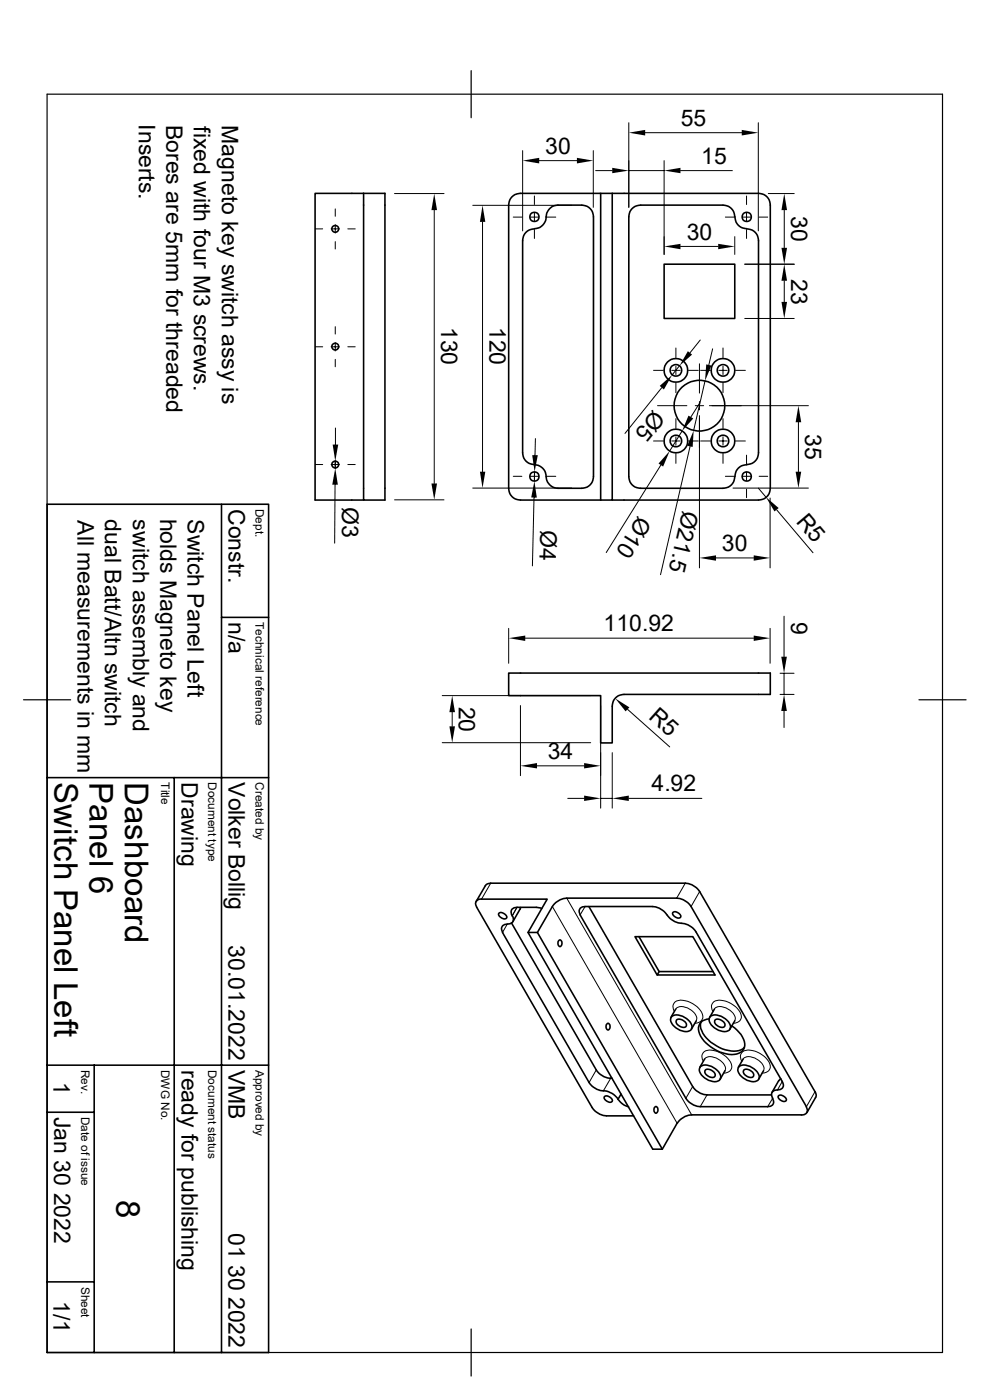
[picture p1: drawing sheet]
<svg xmlns="http://www.w3.org/2000/svg" width="210mm" height="297mm" viewBox="0 0 210 297" stroke-linecap="round" stroke-linejoin="round" font-family="sans-serif">
<g fill="none" stroke="#000" stroke-width=".34">
<path d="M77.1 41h4.6v65.1h-4.6zM77.1 41h-10.3v65.1h10.3M108.6 41.7l.7-.4 1.1-.3h17v65.1h-17a2.46 2.46 0 0 1-2.5-2.5v-60.1l.3-1.1zM113.4 48.6a2.46 2.46 0 0 0-2.5 2.5v45a2.46 2.46 0 0 0 2.5 2.5M115.9 46a2.53 2.53 0 0 1 2.5-2.5h5a2.46 2.46 0 0 1 2.5 2.5v55.1a2.46 2.46 0 0 1-2.5 2.5h-5a2.62 2.62 0 0 1-2.6-2.8 2.5 2.5 0 0 0-2.4-2.2M115.9 46v.1M115.9 46.1a2.53 2.53 0 0 1-2.5 2.4M127.4 41h2.5M129.9 41h31a2.46 2.46 0 0 1 2.5 2.5v60.1a2.46 2.46 0 0 1-2.5 2.5h-31M129.9 41v65.1h-2.5M140.9 56h15v11.6h-15zM155.9 46a2.46 2.46 0 0 0-2.5-2.5h-17.5a2.46 2.46 0 0 0-2.5 2.5v55.1a2.46 2.46 0 0 0 2.5 2.5h17.5a2.46 2.46 0 0 0 2.5-2.5"/>
<path d="M155.9 46a2.46 2.46 0 0 0 2.5 2.5M158.4 48.6a2.46 2.46 0 0 1 2.5 2.5v45a2.46 2.46 0 0 1-2.5 2.5M158.4 98.6a2.46 2.46 0 0 0-2.5 2.5M10 107h47v179.9h-47zM47 107v179.9M47 131h10M107.9 142.8h55.5v4.5h-31a2.46 2.46 0 0 0-2.5 2.5v7.8h-2.5v-10h-19.5zM10 165h47M37 165v121.9M101 191.3l2.1-3.6 1-.3h41.3a4.1 4.1 0 0 1 3 1.7l24.6 42.7 .1 .9-1.9 3.3M102.2 190.8h13.9l-4.1 7 26.5 46h2l-26.5-46 3.2-5.5a4.1 4.1 0 0 1 3-1.8h23.4a4.1 4.1 0 0 1 3 1.8l24.5 42.5M102.2 190.7a1.09 1.09 0 0 0-1.2 .5 1.09 1.09 0 0 0 .1 1.3l24.5 42.4a4.1 4.1 0 0 0 3.1 1.8h5.7"/>
<path d="M105.9 193.7a1.23 1.23 0 0 1 1.6 1 1.15 1.15 0 0 1-1.7-.9zM106.6 197.8l18.4 31.9a4.1 4.1 0 0 0 3 1.7M108.5 195.8l18 31.2a4.1 4.1 0 0 0 3 1.8M108.7 194.3a1.08 1.08 0 0 1 .1 1.2 1.08 1.08 0 0 1-1.1 .5 1.09 1.09 0 0 0-1.2 .6 1.09 1.09 0 0 0 .1 1.2M110.4 192.5l-1.6 3M112 197.8h2M114.9 192.7l-1.1-.2h-4.1a1.06 1.06 0 0 0-1.2 .5 1.06 1.06 0 0 0 .2 1.2M118.5 199.6l.2-.2a.69 .69 0 0 1 .5 .7 .69 .69 0 0 1-.5 .7l-.3-.6zM123.1 194.1l22.4 38.9a4.1 4.1 0 0 0 3 1.8h14.4a1.09 1.09 0 0 0 1.1-.6 1.09 1.09 0 0 0-.1-1.2M123.1 194.1a1.09 1.09 0 0 1-.1-1.2 1.09 1.09 0 0 1 1.1-.6h14.3a4.6 4.6 0 0 1 3.5 2.3 4.7 4.7 0 0 0 3.3 1.4 4.2 4.2 0 0 1 2.4 1.7l18.3 31.7a1.09 1.09 0 0 1 .2 1.3 1.09 1.09 0 0 1-1.2 .5 1.09 1.09 0 0 0-1.1 .6 1.09 1.09 0 0 0 .1 1.2M124.9 192.3l22 38.2a4.1 4.1 0 0 0 3.1 1.8h13.7M135.6 198.7l4.2 7.4h11.5"/>
<path d="M142.8 193.5a1.23 1.23 0 0 1 1.6 1.1 1.15 1.15 0 0 1-1.7-1zM128.7 217.3l.2-.2a.69 .69 0 0 1 .5 .7 .69 .69 0 0 1-.5 .7l-.3-.6zM139.8 206.1l-.4 .7h12.3l-4.7-8.1h-12.3l4.7 8.1M142.5 215.6a3.3 3.3 0 0 1 4.3 2.2 1.34 1.34 0 0 1-2.1 .9 3 3 0 0 1-2.4-2.6zM143.3 214.1l-1 1.8M143.6 216.3a1.49 1.49 0 0 1 2 1.4 1.38 1.38 0 0 1-2.1-.6l-.1-.4zM147.7 216.6l-1 1.7M148.7 216.9a4.7 4.7 0 0 0 2.7 4.6 6.7 6.7 0 0 0 5.8 1.2l.7-.5M150.4 216.2a2.24 2.24 0 0 0-2.1 1.2 2.24 2.24 0 0 0 .3 2.4 8.1 8.1 0 0 0 7.7 3.8 2.2 2.2 0 0 0 1.2-3.6l-1.2-1.5-1.1-.9M150.7 215.6a3.3 3.3 0 0 1 4.3 2.2 1.34 1.34 0 0 1-2.1 .9 3 3 0 0 1-2.4-2.6zM151.6 214.1l-1.1 1.8M151.8 216.3a1.49 1.49 0 0 1 2 1.4 1.38 1.38 0 0 1-2.1-.6l-.1-.4z"/>
<path d="M155.9 216.6l-1 1.7M10 236h10M10 226h47M20 226v60.9M128 231.4a4 4 0 0 1 3.1 1.8M128.3 232.6a1.23 1.23 0 0 1 1.6 1 1.15 1.15 0 0 1-1.7-.9zM129.5 228.7l.3 .1M131.1 233.2a4 4 0 0 0 2.2 1.6M131.7 232.1l-.6 1.1M138.9 234.9l.1-.1a.69 .69 0 0 1 .6 .7 .69 .69 0 0 1-.6 .6l-.3-.5zM143.6 238.3l-3.1 5.5M148.6 226.2a3.3 3.3 0 0 1 4.3 2.2 1.34 1.34 0 0 1-2.1 .9 3 3 0 0 1-2.4-2.6z"/>
<path d="M149.5 224.7l-1 1.7M149.7 226.9a1.49 1.49 0 0 1 2 1.4 1.38 1.38 0 0 1-2.1-.6l-.1-.4zM153.8 227.2l-1 1.7M156.8 226.2a3.3 3.3 0 0 1 4.3 2.2 1.34 1.34 0 0 1-2.1 .9 3 3 0 0 1-2.5-2.6zM157.6 224.7l-1 1.7M157.9 226.9a1.49 1.49 0 0 1 2 1.4 1.38 1.38 0 0 1-2.1-.6l-.1-.4zM162 227.2l-1 1.7M165.2 232.4a1.23 1.23 0 0 1 1.6 1.1 1.15 1.15 0 0 1-1.7-1zM165.7 228.9l-.5 .4-1.4 2.4M171 234.8a1.09 1.09 0 0 1 .1 1.2 1.09 1.09 0 0 1-1.1 .6l-23.3-.1a4.1 4.1 0 0 0-3 1.8M10 271.9h10"/>
<circle cx="71.1" cy="48.6" r=".72"/>
<circle cx="113.4" cy="46" r=".98"/>
<circle cx="158.4" cy="46" r=".98"/>
<circle cx="71.1" cy="73.5" r=".72"/>
<circle cx="143.4" cy="78.6" r="2.51"/>
<circle cx="143.4" cy="78.6" r="1.22"/>
<circle cx="153.4" cy="78.6" r="2.51"/>
<circle cx="153.4" cy="78.6" r="1.22"/>
<circle cx="71.1" cy="98.6" r=".72"/>
<circle cx="143.4" cy="93.6" r="2.51"/>
<circle cx="143.4" cy="93.6" r="1.22"/>
<circle cx="148.4" cy="86.1" r="5.4"/>
<circle cx="153.4" cy="93.6" r="2.51"/>
<circle cx="153.4" cy="93.6" r="1.22"/>
<circle cx="113.4" cy="101.1" r=".98"/>
<circle cx="158.4" cy="101.1" r=".98"/>
</g>
<g fill="none" stroke="#000" stroke-width=".21">
<path d="M110.9 32v17M114.4 34.1h8M125.9 32v12M126.4 36.2h3.5M133.4 36.2h7.5M133.4 26v18M136.9 28.2h20.5M140.9 34.1v19.9M144.4 36.2h11M160.9 26v23M66.9 48.6h1.6M70.2 48.6h1.8"/>
<path d="M71.1 44.3v1.6M71.1 47.7v1.7M71.1 51.3v1.5M73.8 48.6h1.6M83.7 41.1h10.5M92.1 44.6v58M100.3 43.6h21M102.4 47.1v53M108.9 46.1h1.8M112.5 46.1h1.8M113.4 41.6v1.8M113.4 45.2v1.7"/>
<path d="M113.4 48.7v1.9M116.1 46.1h1.8M144.4 52.3h8M153.9 46.1h1.8M155.9 50.2v3.8M157.5 46.1h1.8M158 56h10.5M158.4 41.6v1.8M158.4 45.2v1.7M158.4 48.7v1.9M161 46.1h1.9M163 41.1h5.5"/>
<path d="M166.4 44.6v8M166.4 59.6v4.5M66.9 73.6h1.6M70.2 73.6h1.8M71.1 69.3v1.6M71.1 72.7v1.8M71.1 76.2v1.6M73.8 73.6h1.6M138.6 78.6h2.1M142.5 78.6h1.8M143.4 73.8v2.1M143.4 77.7v1.8"/>
<path d="M144.1 77.6l-1.5 1.9M146 78.6h2.1M148.4 77.2v6.2M148.5 72.1l-2.2 2.8M148.6 78.6h2.1M151.2 74l-.8 3.4M152.5 78.6h1.8M153.4 73.8v2.1M153.4 77.7v1.8M156 78.6h2.1M158 67.6h10.5M66.9 98.6h1.6"/>
<path d="M70.2 98.6h1.8M71.1 94.3v1.6M71.1 97.7v1.7M71.2 90.8v3.5M73.8 98.6h1.6M113.4 96.6v1.8M113.6 93l-.1 3.6M138.6 93.6h2.1M139.5 86.1h6.2M140.2 98.6l-11.6 18.6M140.4 82.3l-7.8 9.6M142.5 93.6h1.8"/>
<path d="M143.4 81.2v2.1M143.4 88.8v2.1M143.4 92.7v1.7M143.4 96.2v2.1M144.7 91.4l-2.6 4.3M146 93.6h2.1M146.4 94.7l-6.3 27.2M147.5 86.1h1.8M148.4 85.2v1.8M148.4 88.2v32.3M148.4 85.5l-1.8 3M148.6 93.6h2.1"/>
<path d="M149.6 80.8l-2.4 10.5M150.5 86.1h21M152.5 93.6h1.8M153.4 81.2v2.1M153.4 88.8v2.1M153.4 92.7v1.7M153.4 96.2v2.1M156 93.6h2.1M158.4 96.6v1.8M169.4 89.6v10.5M71.1 102.8l-.1 12.4M71.1 101.3v1.5"/>
<path d="M83.7 106h10.5M100.3 103.5h21M108.9 101h1.8M112.5 101h1.8M113.3 105.6l-.4 14.5M113.4 100.2v1.7M113.4 103.8v1.8M113.4 100.1v2M116.1 101h1.8M151.9 118.4h8M153.9 101h1.8M155.5 103.5h16"/>
<path d="M157.5 101h1.8M158.4 100.2v1.7M158.4 103.8v1.8M160.9 103.5l1.6 2M161 101h1.9M163.4 105.7v14.8M164.8 108.2l7.7 9.1M107.9 133.3v7.4M111.4 135.4h48.5M163.4 133.3v7.4M166.3 130.7v8.6M93.8 147.6h31.5"/>
<path d="M93.8 157.6h31.5M95.9 151.1v3M110.4 149.7v14.8M127.4 149.7v21.8M129.9 159.7v11.8M133.1 150.5l9 8M165.5 147.3h2.9M165.5 142.8h2.9M166.3 142.8v4.5M166.3 150.8v3.5M113.9 162.5h10M120.4 169.4h3.5"/>
<path d="M127.4 169.4h2.5M133.4 169.4h15.5M104.1 187.4l-1.9 3.4M107.6 196l-1 1.8M109.6 192.5l-.9 1.8M109.7 192.5l-1 1.8M117.2 192.3l26.4 46M120.2 190.5l26.5 46M124.1 192.3l-1 1.8M145.4 187.4l-1.8 3.1M148.4 189.1l-1.8 3.2M143.1 214.6a1.52 1.52 0 0 1 0-1.9 1.52 1.52 0 0 1 1.7-.5 5.1 5.1 0 0 1 4.3 3.4 1.46 1.46 0 0 1-1.7 1.5"/>
<path d="M143.4 214.1a1.59 1.59 0 0 1 2-.4 3 3 0 0 1 2.4 2.6l-.1 .2M151.3 214.6a1.52 1.52 0 0 1-.1-1.9 1.52 1.52 0 0 1 1.8-.5 5.1 5.1 0 0 1 4.3 3.4 1.46 1.46 0 0 1-1.8 1.5M151.6 214.1a1.59 1.59 0 0 1 1.9-.4 3 3 0 0 1 2.5 2.6l-.1 .2M126.5 227l-1.5 2.7M129.5 228.8l-1.5 2.6M146.9 230.5l-1.4 2.5M149.2 225.2a1.52 1.52 0 0 1 0-1.9 1.52 1.52 0 0 1 1.8-.5 5.1 5.1 0 0 1 4.2 3.3 1.46 1.46 0 0 1-1.7 1.6M149.5 224.7a1.59 1.59 0 0 1 2-.4 3 3 0 0 1 2.4 2.6l-.1 .3M150 232.3l-1.5 2.5M157.4 225.2a1.52 1.52 0 0 1 0-1.9 1.52 1.52 0 0 1 1.7-.5 5.1 5.1 0 0 1 4.3 3.3 1.46 1.46 0 0 1-1.7 1.6M157.6 224.7a1.59 1.59 0 0 1 2-.4 3 3 0 0 1 2.5 2.6l-.1 .3M163.9 233l-1 1.8"/>
<path d="M165.9 229.4l-1 1.8M172.9 231.6l-1.8 3.2"/>
</g>
<path d="M10 20h189.9v266.9h-189.9zM99.9 15v10M5 148.5h10M194.9 148.5h10M99.9 281.9v10" fill="none" stroke="#000" stroke-width=".25"/>
<g fill="#000">
<path d="M110.9 34.1l3.5-.6v1.2zM122.4 33.5l3.5 .6-3.5 .6zM129.9 35.6l3.5 .6-3.5 .5zM133.4 28.2l3.5-.6v1.1zM140.9 36.2l3.5-.6v1.1zM157.4 27.6l3.5 .6-3.5 .5zM92.1 41.1l.6 3.5h-1.2zM102.4 43.6l.6 3.5h-1.2zM140.9 52.3l3.5-.6v1.2zM152.4 51.7l3.5 .6-3.5 .6zM166.4 56l.6 3.6h-1.2zM165.8 52.6h1.2l-.6 3.4z"/>
<path d="M166.4 41.1l.6 3.5h-1.2zM145.9 74.5l.9 .7-2.7 2.4zM149.8 77.3l1.1 .3-1.3 3.2zM165.8 64.1h1.2l-.6 3.5zM70.6 94.3h1.2l-.7 3.5zM112.9 96.6h1.2l-.7 3.5zM142.1 95.7l-1.4 3.3-1-.7zM140 81.9l2.6-2.4-1.8 3.1zM147.2 91.3l-.3 3.5-1.1-.2zM146 88.2l1.1 .6-2.4 2.6zM169.4 86.1l.6 3.5h-1.2zM71.1 99.3l.6 3.5h-1.2z"/>
<path d="M91.5 102.6h1.2l-.6 3.4zM101.8 100.1h1.2l-.6 3.4zM113.4 102.1l.5 3.5-1.2-.1zM148.4 118.4l3.5-.6v1.2zM159.9 117.8l3.5 .6-3.5 .6zM162.5 105.5l2.7 2.3-.9 .7zM168.8 100.1h1.2l-.6 3.4zM107.9 135.4l3.5-.6v1.2zM159.9 134.8l3.5 .6-3.5 .6zM165.7 139.3h1.2l-.6 3.5zM95.9 147.6l.6 3.5h-1.2zM95.3 154.1h1.2l-.6 3.5z"/>
<path d="M130.5 148.2l3 1.9-.8 .8zM166.3 147.3l.6 3.5h-1.2zM110.4 162.5l3.5-.6v1.1zM123.9 161.9l3.5 .6-3.5 .5zM123.9 168.8l3.5 .6-3.5 .5zM129.9 169.4l3.5-.6v1.1z"/>
</g>
<g font-size="7">
<text x="11.5" y="165.9" transform="rotate(90 11.5 165.9)">Switch Panel Left</text>
<text x="19" y="165.9" transform="rotate(90 19 165.9)">Panel 6</text>
<text x="26.5" y="165.9" transform="rotate(90 26.5 165.9)">Dashboard</text>
<text x="24.7" y="254.5" transform="rotate(90 24.7 254.5)">8</text>
</g>
<g font-size="4.9">
<text x="29.4" y="26.4" transform="rotate(90 29.4 26.4)">Inserts.</text>
<text x="35.3" y="26.5" transform="rotate(90 35.3 26.5)">Bores are 5mm for threaded</text>
<text x="41.1" y="26.8" transform="rotate(90 41.1 26.8)">fixed with four M3 screws.</text>
<text x="47" y="26.5" transform="rotate(90 47 26.5)">Magneto key switch assy is</text>
<text x="144.4" y="26.7">55</text>
<text x="115.7" y="32.6">30</text>
<text x="148.8" y="34.7">15</text>
<text x="167.9" y="45.8" transform="rotate(90 167.9 45.8)">30</text>
<text x="145.7" y="50.8">30</text>
<text x="167.9" y="59.1" transform="rotate(90 167.9 59.1)">23</text>
<text x="93.6" y="69.3" transform="rotate(90 93.6 69.3)">130</text>
<text x="103.8" y="69.3" transform="rotate(90 103.8 69.3)">120</text>
<text x="138.6" y="86.9" transform="rotate(129 138.6 86.9)">Ø5</text>
<text x="170.8" y="92.1" transform="rotate(90 170.8 92.1)">35</text>
<text x="48.5" y="107.9" transform="rotate(90 48.5 107.9)">Constr.</text>
<text x="72.6" y="107.5" transform="rotate(91 72.6 107.5)">Ø3</text>
<text x="16.4" y="110.3" transform="rotate(90 16.4 110.3)">All measurements in mm</text>
<text x="22.3" y="110.2" transform="rotate(90 22.3 110.2)">dual Batt/Altn switch</text>
<text x="28.2" y="110.2" transform="rotate(90 28.2 110.2)">switch assembly and</text>
<text x="34" y="110" transform="rotate(90 34 110)">holds Magneto key</text>
<text x="39.8" y="110.1" transform="rotate(90 39.8 110.1)">Switch Panel Left</text>
<text x="114.6" y="112.4" transform="rotate(91 114.6 112.4)">Ø4</text>
<text x="135.4" y="109.2" transform="rotate(122 135.4 109.2)">Ø10</text>
<text x="144.9" y="108.1" transform="rotate(103 144.9 108.1)">Ø21.5</text>
<text x="168.8" y="110.7" transform="rotate(50 168.8 110.7)">R5</text>
<text x="153.2" y="116.9">30</text>
<text x="48.5" y="132" transform="rotate(90 48.5 132)">n/a</text>
<text x="167.8" y="131.9" transform="rotate(90 167.8 131.9)">9</text>
<text x="128" y="133.9">110.92</text>
<text x="97.4" y="149.9" transform="rotate(90 97.4 149.9)">20</text>
<text x="137.5" y="152.4" transform="rotate(42 137.5 152.4)">R5</text>
<text x="116.2" y="161">34</text>
<text x="38.5" y="165.9" transform="rotate(90 38.5 165.9)">Drawing</text>
<text x="48.5" y="165.9" transform="rotate(90 48.5 165.9)">Volker Bollig</text>
<text x="138.2" y="167.9">4.92</text>
<text x="48.5" y="200.5" transform="rotate(90 48.5 200.5)">30.01.2022</text>
<text x="38.5" y="226.9" transform="rotate(90 38.5 226.9)">ready for publishing</text>
<text x="48.5" y="226.9" transform="rotate(90 48.5 226.9)">VMB</text>
<text x="11.3" y="229.6" transform="rotate(90 11.3 229.6)">1</text>
<text x="11.5" y="236.9" transform="rotate(90 11.5 236.9)">Jan 30 2022</text>
<text x="48.5" y="261.5" transform="rotate(90 48.5 261.5)">01 30 2022</text>
<text x="11.3" y="276.1" transform="rotate(90 11.3 276.1)">1/1</text>
</g>
<g font-size="2.5">
<text x="54.2" y="108" transform="rotate(90 54.2 108)">Dept.</text>
<text x="54.2" y="132" transform="rotate(90 54.2 132)">Technical reference</text>
<text x="34.2" y="165.9" transform="rotate(90 34.2 165.9)">Title</text>
<text x="44.2" y="165.9" transform="rotate(90 44.2 165.9)">Document type</text>
<text x="54.2" y="165.9" transform="rotate(90 54.2 165.9)">Created by</text>
<text x="17.2" y="227" transform="rotate(90 17.2 227)">Rev.</text>
<text x="34.2" y="226.9" transform="rotate(90 34.2 226.9)">DWG No.</text>
<text x="44.2" y="226.9" transform="rotate(90 44.2 226.9)">Document status</text>
<text x="54.2" y="226.9" transform="rotate(90 54.2 226.9)">Approved by</text>
<text x="17.2" y="236.9" transform="rotate(90 17.2 236.9)">Date of issue</text>
<text x="17.2" y="273" transform="rotate(90 17.2 273)">Sheet</text>
</g>
</svg>
